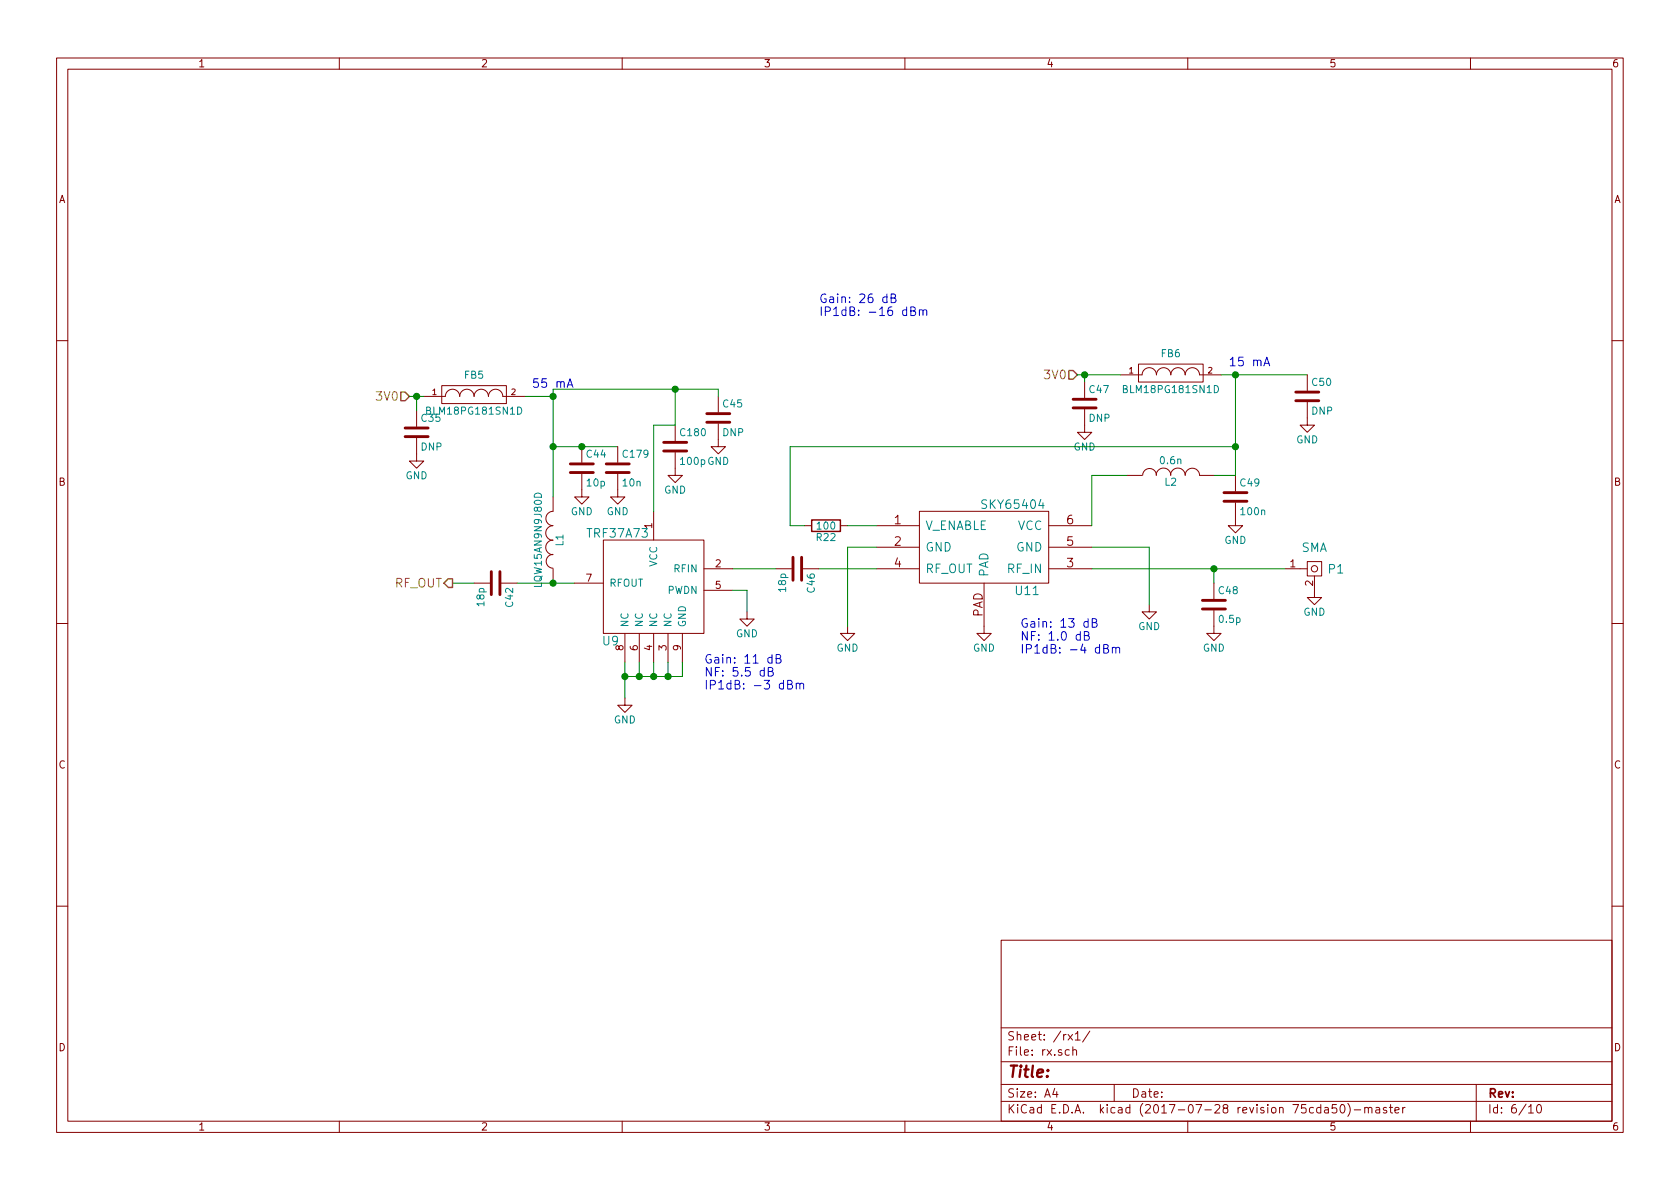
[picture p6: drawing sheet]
<svg xmlns="http://www.w3.org/2000/svg" width="297mm" height="210mm" viewBox="0 0 297 210" stroke-linecap="round" stroke-linejoin="round" font-family="sans-serif">
<g fill="none" stroke="#840000" stroke-width=".18">
<path d="M10 10.3h277v189.9h-277zM12 12.2h273v186.1h-273zM60 10.3v1.9M110 10.3v1.9M160 10.3v1.9M210 10.3v1.9M260 10.3v1.9M10 60.2h2M73.7 77.5v4h1.2l-1.2 1.3-1.3-1.3h1.3M73.7 72.6v2.8M74.9 70.1h3.8a1.27 1.27 0 0 1 1.3-1.3 1.27 1.27 0 0 1 1.3 1.3 1.27 1.27 0 0 1 1.2-1.3 1.27 1.27 0 0 1 1.3 1.3 1.27 1.27 0 0 1 1.3-1.3 1.27 1.27 0 0 1 1.3 1.3 1.27 1.27 0 0 1 1.2-1.3 1.27 1.27 0 0 1 1.3 1.3h3.8M78.1 68.2h11.4v3.2h-11.4z"/>
<path d="M102.9 79v2.8M109.2 79v2.8M119.4 75.2v2.8M127 74.9v4.1h1.3l-1.3 1.3-1.3-1.3h1.3M127 70.1v2.8M191.8 72.4v4h1.2l-1.2 1.3-1.3-1.3h1.3M191.8 67.6v2.8M198.1 66.3h3.8a1.27 1.27 0 0 1 1.3-1.3 1.27 1.27 0 0 1 1.3 1.3 1.27 1.27 0 0 1 1.2-1.3 1.27 1.27 0 0 1 1.3 1.3 1.27 1.27 0 0 1 1.3-1.3 1.27 1.27 0 0 1 1.2 1.3 1.27 1.27 0 0 1 1.3-1.3 1.27 1.27 0 0 1 1.3 1.3h3.8M201.3 64.4h11.4v3.2h-11.4zM231.1 71.1v4.1h1.3l-1.3 1.2-1.2-1.2h1.2M231.1 66.3v2.8M285 60.2h2"/>
<path d="M97.8 95.5a1.3 1.3 0 0 0-1.3 1.3 1.3 1.3 0 0 0 1.3 1.3M97.8 98a1.22 1.22 0 0 0-1.2 1.3 1.22 1.22 0 0 0 1.2 1.2M97.8 87.9v2.5a1.27 1.27 0 0 0-1.3 1.3 1.27 1.27 0 0 0 1.3 1.3 1.3 1.3 0 0 0-1.3 1.3 1.3 1.3 0 0 0 1.3 1.2M102.9 83.8v4.1h1.2l-1.2 1.2-1.3-1.2h1.3M106.7 95.5h17.8v16.5h-17.8zM109.2 83.8v4.1h1.3l-1.3 1.2-1.3-1.2h1.3M115.6 90.4v5.1M119.4 80v4.1h1.2l-1.2 1.2-1.3-1.2h1.3M142.2 93h1.3M148.6 93h1.3M154.9 93h7.7M154.9 96.8h7.7"/>
<path d="M162.6 90.4h22.8v12.7h-22.8zM185.4 93h7.6M185.4 96.8h7.6M199.4 84.1h2.5M202 84a1.22 1.22 0 0 1 1.3-1.2 1.22 1.22 0 0 1 1.2 1.2M204.4 84a1.3 1.3 0 0 1 1.3-1.2 1.3 1.3 0 0 1 1.3 1.2M207 84a1.3 1.3 0 0 1 1.3-1.2 1.3 1.3 0 0 1 1.2 1.2 1.27 1.27 0 0 1 1.3-1.2 1.27 1.27 0 0 1 1.3 1.2M212.1 84.1h2.5M218.4 88.9v4.1h1.3l-1.3 1.2-1.2-1.2h1.2M218.4 84.1v2.8M231.1 99.3h2.6v2.5h-2.6zM10 110.3h2"/>
<path d="M83.8 103.1h2.8M88.6 103.1h2.8M97.8 100.6v2.5M101.6 103.1h5.1M110.5 112v5.1M113 112v5.1M115.6 112v5.1M118.1 112v5.1M120.6 112v5.1M124.5 100.6h5M124.5 104.4h5M132.1 108.2v1.3h1.2l-1.2 1.2-1.3-1.2h1.3"/>
<path d="M137.2 100.6h2.8M142 100.6h2.8M149.9 110.7v1.3h1.2l-1.2 1.3-1.3-1.3h1.3M154.9 100.6h7.7M174 103.1v8.9h1.3l-1.3 1.3-1.3-1.3h1.3M185.4 100.6h7.6M203.2 106.9v1.3h1.3l-1.3 1.3-1.3-1.3h1.3M214.6 107.9v4.1h1.3l-1.3 1.3-1.2-1.3h1.2M214.6 103.1v2.8M227.3 100.6h3.8M232.4 101.8v3.9h1.3l-1.3 1.2-1.3-1.2h1.3M285 110.3h2"/>
<path d="M110.5 123.4v1.3h1.3l-1.3 1.3-1.3-1.3h1.3M10 160.2h2M177 166.3h108v32h-108zM285 160.2h2M60 198.3v1.9M110 198.3v1.9M160 198.3v1.9M177 194.8h108M177 191.8h108M177 187.8h108M177 181.8h108M186.5 192.5l-.4 1h1"/>
<path d="M186.8 193v1M188.8 182.9l.8 1M189.1 185.7l-.5-.1-.3 .3 .1 .6 .2 .1 .5-.1M189.6 182.9l-.8 1M189.7 185.7h.1a.37 .37 0 0 1 .5 .1v.8M189.7 185.1v1.5M190.1 182.8l.5-.4v1.5M190.1 183.9h.9M192.7 182.3l-1.3 2M197 191.8v3M210 198.3v1.9M233.5 195.9l-.4-.1-.3 .3 .1 .6 .2 .1 .4-.1"/>
<path d="M233.5 195.3v1.5M234.2 195.9h.6l.1 .9M234.9 196.2l-.5 .1a.29 .29 0 0 0-.2 .2 .29 .29 0 0 0 .2 .3l.5-.1M236.3 195.3h-.7l-.1 .7 .2-.1 .5 .1 .2 .2-.1 .5-.2 .1-.6-.1M237.1 195.5l.2-.2a.81 .81 0 0 1 .6 .6 .81 .81 0 0 1-.3 .8l-.2 .1a.79 .79 0 0 1-.3-1.3zM238.3 195.1a1.71 1.71 0 0 1 0 2.3M239.4 196.3h1.2M241.3 196l.2-.2 .4 .1v.9M241.3 195.8v1M241.9 196l.2-.2 .4 .1 .1 .9M243.3 195.9h.6v.9M243.9 196.2l-.5 .1-.2 .2 .1 .2 .1 .1 .5-.1"/>
<path d="M245.1 195.9l-.3-.1-.2 .2 .1 .3 .4 .1v.3h-.5M245.6 195.8h.6M245.9 195.3v1.3l.3 .2M246.6 196.3l.8-.1-.1-.3-.4-.1-.3 .2 .1 .7h.6M248 195.8v1M248.4 195.8l-.3 .1-.1 .2M260 198.3v1.9M261 191.8v6.5M270.3 195.8l.4-.5v1.5M270.3 196.8h.8M271.8 195.5l.4-.2a.94 .94 0 0 1 0 1.5 .79 .79 0 0 1-.4-1.3z"/>
<circle cx="232.4" cy="100.6" r=".56"/>
</g>
<g fill="none" stroke="#008400" stroke-width=".18">
<path d="M72.4 70.1h2.5M73.7 70.1v2.5M92.7 70.1h5.1M97.8 79h11.4M119.4 68.8v6.4h-3.8v15.2M127 70.1v-1.3h-29.2v19.1M190.5 66.3h7.6M191.8 66.3v1.3M215.9 66.3h15.2M218.4 79h-78.7v14h2.5M218.4 66.3v17.8h-3.8M149.9 93h5"/>
<path d="M154.9 96.8h-5v13.9M193 96.8h10.2v10.1M199.4 84.1h-6.4v8.9M80 103.1h3.8M91.4 103.1h10.2M110.5 117.1v6.3M113 117.1v2.5M115.6 117.1v2.5M118.1 117.1v2.5M120.6 117.1v2.5h-10.1M129.5 100.6h7.7M129.5 104.4h2.6v3.8"/>
<path d="M144.8 100.6h10.1M193 100.6h34.3M214.6 100.6v2.5"/>
</g>
<path d="M143.5 91.9h5.1v2.1h-5.1z" fill="none" stroke="#840000" stroke-width=".25"/>
<g fill="none" stroke="#840000" stroke-width=".51">
<path d="M71.6 77.2h4.1M71.6 75.7h4.1M117.3 79.8h4.1M117.3 78.2h4.1M125 74.7h4M125 73.1h4M189.7 72.1h4.1M189.7 70.6h4.1M229.1 70.9h4.1M229.1 69.3h4.1M100.8 83.6h4.1M100.8 82h4.1"/>
<path d="M107.2 83.6h4.1M107.2 82h4.1M140.2 98.5v4.1M141.7 98.5v4.1M216.4 88.6h4.1M216.4 87.1h4.1M86.9 101.1v4.1M88.4 101.1v4.1M212.6 107.7h4.1M212.6 106.2h4.1"/>
</g>
<g fill="#008400" stroke="#008400" stroke-width=".25">
<circle cx="214.6" cy="100.6" r=".51"/>
<circle cx="97.8" cy="103.1" r=".51"/>
<circle cx="97.8" cy="79" r=".51"/>
<circle cx="97.8" cy="70.1" r=".51"/>
<circle cx="73.7" cy="70.1" r=".51"/>
<circle cx="191.8" cy="66.3" r=".51"/>
<circle cx="218.4" cy="66.3" r=".51"/>
<circle cx="218.4" cy="79" r=".51"/>
<circle cx="118.1" cy="119.6" r=".51"/>
<circle cx="115.6" cy="119.6" r=".51"/>
<circle cx="113" cy="119.6" r=".51"/>
<circle cx="110.5" cy="119.6" r=".51"/>
<circle cx="119.4" cy="68.8" r=".51"/>
<circle cx="102.9" cy="79" r=".51"/>
</g>
<path d="M70.9 69.3h.7l.8 .8-.8 .8h-.7zM189 65.5h.7l.8 .8-.8 .8h-.7zM79.2 102.4h.8v1.5h-.8l-.7-.8z" fill="none" stroke="#848400" stroke-width=".25"/>
<g fill="none" stroke="#0000c2" stroke-width=".18">
<path d="M156.8 52.6l-.4-.1-.2 .1v.8a.48 .48 0 0 0 .6 0M156.8 52v1.5M157.6 52.7h.5l.2-.1v-.3l-.2-.3h-.5v1.5h.5l.3-.3a.41 .41 0 0 0-.3-.5M161 55h.5l.2-.1 .1-.3-.3-.3h-.5v1.5h.6l.3-.3a.41 .41 0 0 0-.4-.5M162.6 54.9l.2-.1 .3 .1 .1 .9M162.6 54.8v1M163.2 55l.2-.2 .4 .1 .1 .9M100.3 68.5l.5-1.5 .5 1.5M100.4 68.1h.8M223.5 64.7l.5-1.5 .5 1.5M223.6 64.3h.8M135.8 118.7l.8-.1 .1-.3-.2-.2-.7-.1v1.6h.6l.3-.4a.41 .41 0 0 0-.4-.5"/>
<path d="M136.5 116.3h-.4l-.3 .1v.7a.48 .48 0 0 0 .7 .1M136.5 115.7v1.6M137.2 116.5h.5l.2-.2 .1-.3-.3-.3h-.5v1.6h.6l.3-.3a.41 .41 0 0 0-.4-.5M191.7 112.4l.8-.1v-.3l-.1-.2-.7-.1v1.5h.6l.3-.3a.41 .41 0 0 0-.4-.5M192.4 110l-.5-.1-.2 .1v.8a.48 .48 0 0 0 .7 0M192.4 109.4v1.5M193.1 110.1h.5l.2-.1 .1-.3-.3-.3h-.5v1.5h.6l.3-.3a.41 .41 0 0 0-.4-.5M195.1 114.7h.6l.2-.2v-.3l-.2-.2h-.6v1.5h.6l.3-.3a.41 .41 0 0 0-.3-.5M196.7 114.6l.2-.1h.3l.1 1M196.7 114.5v1M197.3 114.7a.36 .36 0 0 1 .3-.2 .36 .36 0 0 1 .4 .2v.8M139.3 121h.5l.2-.1 .1-.3-.3-.3h-.5v1.5h.5l.3-.3a.41 .41 0 0 0-.3-.5"/>
<path d="M140.8 120.9l.2-.1 .4 .1v.9M140.8 120.8v1M141.4 121a.36 .36 0 0 1 .4-.2 .36 .36 0 0 1 .3 .2v.8"/>
</g>
<path d="M91.5 72a.64 .64 0 0 1 .8 .6 .64 .64 0 0 1-.8 .6zM214.7 68.2a.64 .64 0 0 1 .7 .6 .64 .64 0 0 1-.7 .6z" fill="none" stroke="#008484" stroke-width=".18"/>
<text font-size="2.8" fill="#840000" x="178" y="190.5">Title:</text>
<g font-size="2.1" fill="#0000c2">
<text x="144.8" y="53.6">Gain: 26 dB</text>
<text x="144.8" y="55.9">IP1dB: -16 dBm</text>
<text x="217.2" y="64.8">15 mA</text>
<text x="94" y="68.6">55 mA</text>
<text x="180.3" y="111">Gain: 13 dB</text>
<text x="180.3" y="113.3">NF: 1.0 dB</text>
<text x="124.5" y="117.3">Gain: 11 dB</text>
<text x="124.5" y="119.6">NF: 5.5 dB</text>
<text x="180.3" y="115.6">IP1dB: -4 dBm</text>
<text x="124.5" y="121.9">IP1dB: -3 dBm</text>
</g>
<g font-size="2.1" fill="#848400">
<text x="66.8" y="70.9">3V0</text>
<text x="184.9" y="67.1">3V0</text>
<text x="69.7" y="103.9">RF_OUT</text>
</g>
<g font-size="2.1" fill="#008484">
<text x="173.9" y="90">SKY65404</text>
<text x="104" y="95.1">TRF37A73</text>
<text x="163.6" y="93.7">V_ENABLE</text>
<text x="179.9" y="93.7">VCC</text>
<text x="163.6" y="97.5">GND</text>
<text x="163.6" y="101.3">RF_OUT</text>
<text x="178.3" y="101.3">RF_IN</text>
<text x="179.7" y="97.5">GND</text>
<text x="230" y="97.6">SMA</text>
<text x="234.9" y="101.4">P1</text>
<text x="174.8" y="102.1" transform="rotate(-90 174.8 102.1)">PAD</text>
<text x="179.7" y="105.2">U11</text>
<text x="106.6" y="114.1">U9</text>
</g>
<g font-size="2.1" fill="#840000">
<text x="158.2" y="92.7">1</text>
<text x="188.6" y="92.7">6</text>
<text x="158.2" y="96.5">2</text>
<text x="158.2" y="100.3">4</text>
<text x="188.6" y="100.3">3</text>
<text x="188.6" y="96.5">5</text>
<text x="173.7" y="109.2" transform="rotate(-90 173.7 109.2)">PAD</text>
<text x="178" y="184">Sheet: /rx1/</text>
<text x="178" y="186.7">File: rx.sch</text>
<text x="178" y="196.9">KiCad E.D.A. kicad (2017-07-28 revision 75cda50)-master</text>
<text x="178" y="194.1">Size: A4</text>
<text x="200" y="194.1">Date:</text>
<text x="263" y="194.1">Rev:</text>
<text x="263" y="196.9">Id: 6/10</text>
</g>
<g font-size="1.8" fill="#840000">
<text x="35" y="11.9">1</text>
<text x="85" y="11.9">2</text>
<text x="135" y="11.9">3</text>
<text x="185" y="11.9">4</text>
<text x="235" y="11.9">5</text>
<text x="285" y="11.9">6</text>
<text x="10.4" y="35.9">A</text>
<text x="285.4" y="35.9">A</text>
<text x="10.4" y="85.9">B</text>
<text x="285.4" y="85.9">B</text>
<text x="115.3" y="93.4" transform="rotate(-90 115.3 93.4)">1</text>
<text x="126.5" y="100.3">2</text>
<text x="228.1" y="100.3">1</text>
<text x="103.7" y="102.9">7</text>
<text x="126.5" y="104.1">5</text>
<text x="232.2" y="103.6" transform="rotate(-90 232.2 103.6)">2</text>
<text x="110.2" y="115" transform="rotate(-90 110.2 115)">8</text>
<text x="112.8" y="115" transform="rotate(-90 112.8 115)">6</text>
<text x="115.3" y="115" transform="rotate(-90 115.3 115)">4</text>
<text x="117.9" y="115" transform="rotate(-90 117.9 115)">3</text>
<text x="120.4" y="115" transform="rotate(-90 120.4 115)">9</text>
<text x="10.4" y="135.9">C</text>
<text x="285.4" y="135.9">C</text>
<text x="10.4" y="185.9">D</text>
<text x="285.4" y="185.9">D</text>
<text x="35" y="199.9">1</text>
<text x="85" y="199.9">2</text>
<text x="135" y="199.9">3</text>
<text x="185" y="199.9">4</text>
<text x="235" y="199.9">5</text>
<text x="285" y="199.9">6</text>
</g>
<g font-size="1.8" fill="#008484">
<text x="205.3" y="63.2">FB6</text>
<text x="82.1" y="67">FB5</text>
<text x="192.7" y="69.5">C47</text>
<text x="199" y="69.5">BLM18PG181SN1D</text>
<text x="232.1" y="68.2">C50</text>
<text x="74.6" y="74.6">C35</text>
<text x="75.8" y="73.3">BLM18PG181SN1D</text>
<text x="120.4" y="77.1">C180</text>
<text x="127.8" y="77.1">DNP</text>
<text x="127.9" y="72.1">C45</text>
<text x="192.6" y="74.6">DNP</text>
<text x="231.9" y="73.3">DNP</text>
<text x="74.4" y="79.7">DNP</text>
<text x="103.8" y="80.9">C44</text>
<text x="110.3" y="80.9">C179</text>
<text x="120.5" y="82.2">100p GND</text>
<text x="189.8" y="79.7">GND</text>
<text x="205.3" y="82.1">0.6n</text>
<text x="229.2" y="78.4">GND</text>
<text x="71.7" y="84.8">GND</text>
<text x="103.8" y="86">10p</text>
<text x="110.2" y="86">10n</text>
<text x="117.4" y="87.3">GND</text>
<text x="206" y="85.9">L2</text>
<text x="219.4" y="86">C49</text>
<text x="100.9" y="91.1">GND</text>
<text x="107.3" y="91.1">GND</text>
<text x="144.4" y="95.7">R22</text>
<text x="144.6" y="93.6">100</text>
<text x="219.5" y="91.1">100n</text>
<text x="99.6" y="96.5" transform="rotate(-90 99.6 96.5)">L1</text>
<text x="116.2" y="100.2" transform="rotate(-90 116.2 100.2)">VCC</text>
<text x="119.3" y="101.2">RFIN</text>
<text x="216.5" y="96.2">GND</text>
<text x="85.6" y="107.1" transform="rotate(-90 85.6 107.1)">18p</text>
<text x="90.7" y="107.3" transform="rotate(-90 90.7 107.3)">C42</text>
<text x="95.8" y="103.6" transform="rotate(-90 95.8 103.6)">LQW15AN9N9J80D</text>
<text x="107.7" y="103.8">RFOUT</text>
<text x="118" y="105">PWDN</text>
<text x="139" y="104.6" transform="rotate(-90 139 104.6)">18p</text>
<text x="144.1" y="104.7" transform="rotate(-90 144.1 104.7)">C46</text>
<text x="215.5" y="105.1">C48</text>
<text x="111.1" y="111" transform="rotate(-90 111.1 111)">NC</text>
<text x="113.7" y="111" transform="rotate(-90 113.7 111)">NC</text>
<text x="116.2" y="111" transform="rotate(-90 116.2 111)">NC</text>
<text x="118.7" y="111" transform="rotate(-90 118.7 111)">NC</text>
<text x="121.3" y="111" transform="rotate(-90 121.3 111)">GND</text>
<text x="130.1" y="112.7">GND</text>
<text x="201.2" y="111.4">GND</text>
<text x="215.7" y="110.2">0.5p</text>
<text x="230.5" y="108.9">GND</text>
<text x="147.9" y="115.2">GND</text>
<text x="172" y="115.2">GND</text>
<text x="212.7" y="115.2">GND</text>
<text x="108.5" y="127.9">GND</text>
</g>
<g font-size="1.4" fill="#840000">
<text x="76.5" y="69.8">1</text>
<text x="90.4" y="69.8">2</text>
<text x="199.6" y="66">1</text>
<text x="213.6" y="66">2</text>
</g>
</svg>
